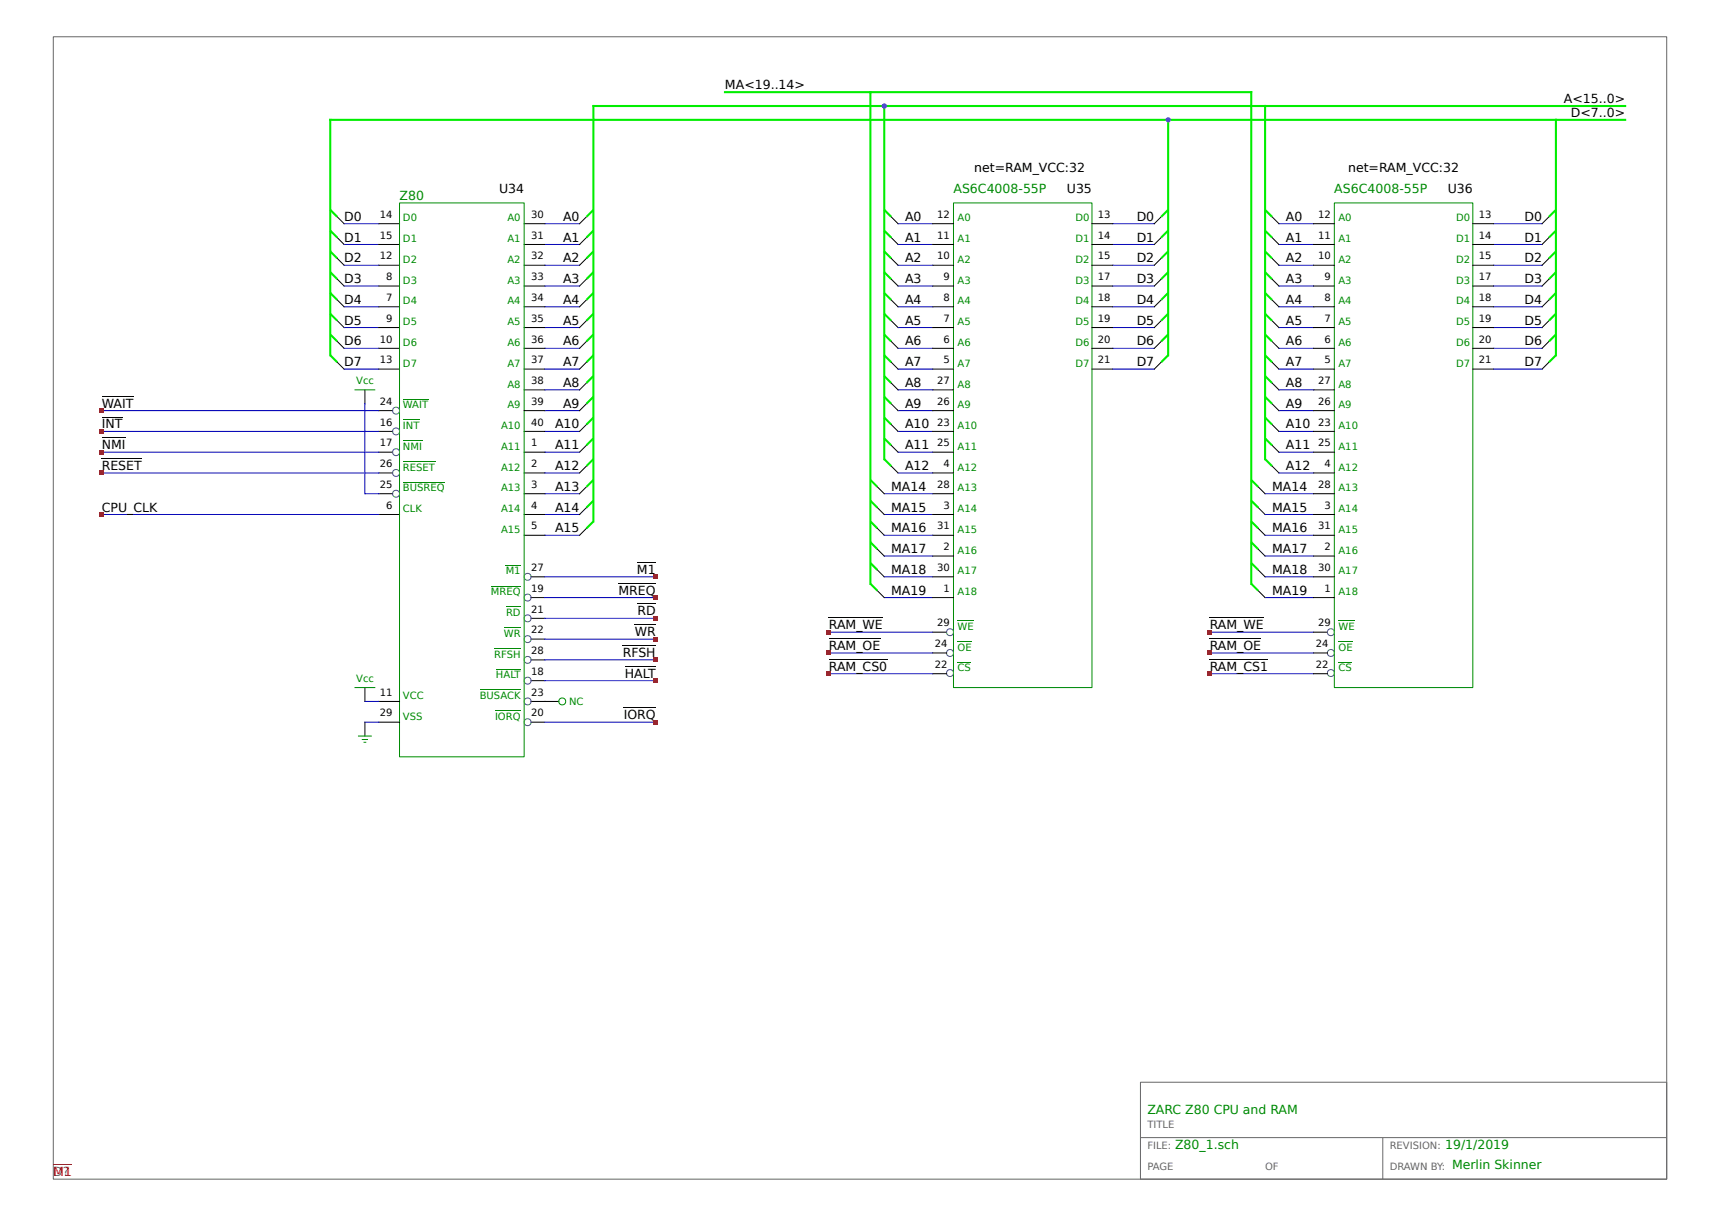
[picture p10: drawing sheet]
<svg xmlns="http://www.w3.org/2000/svg" width="297mm" height="210mm" viewBox="0 0 297 210" stroke-linecap="round" stroke-linejoin="round" font-family="sans-serif">
<path d="M9.2 6.3h278.6v197.3h-278.6zM196.9 186.9h90.9v16.7h-90.9zM196.9 196.5h90.9M238.8 196.5v7.1" fill="none" stroke="#666" stroke-width=".17"/>
<g fill="none" stroke="#0e0" stroke-width=".36">
<path d="M125.2 15.9h90.9v84.9l1.2 1.2M150.3 15.9v84.9l1.2 1.2M152.7 18.3v61l1.2 1.2M218.4 18.3v61l1.2 1.2M280.6 18.3h-178.1v71.7l-1.2 1.2M57 36.2l1.2 1.2M57 39.8l1.2 1.2M102.5 39.8l-1.2 1.2M102.5 36.2l-1.2 1.2M152.7 36.2l1.2 1.2M152.7 39.8l1.2 1.2M201.7 20.7v40.7l-1.2 1.1"/>
<path d="M201.7 36.2l-1.2 1.2M201.7 39.8l-1.2 1.2M218.4 36.2l1.2 1.2M218.4 39.8l1.2 1.2M268.7 20.7v40.7l-1.2 1.1M268.7 36.2l-1.2 1.2M268.7 39.8l-1.2 1.2M280.6 20.7h-223.6v40.7l1.2 1.1M57 43.4l1.2 1.2M57 47l1.2 1.2M57 50.6l1.2 1.2M57 54.2l1.2 1.2"/>
<path d="M57 57.8l1.2 1.2M102.5 57.8l-1.2 1.2M102.5 54.2l-1.2 1.2M102.5 50.6l-1.2 1.2M102.5 47l-1.2 1.2M102.5 43.4l-1.2 1.2M152.7 43.4l1.2 1.2M152.7 47l1.2 1.2M152.7 50.6l1.2 1.2M152.7 54.2l1.2 1.2M152.7 57.8l1.2 1.2M201.7 43.4l-1.2 1.2"/>
<path d="M201.7 47l-1.2 1.2M201.7 50.6l-1.2 1.2M201.7 54.2l-1.2 1.2M201.7 57.8l-1.2 1.2M218.4 43.4l1.2 1.2M218.4 47l1.2 1.2M218.4 50.6l1.2 1.2M218.4 54.2l1.2 1.2M218.4 57.8l1.2 1.2M268.7 43.4l-1.2 1.2M268.7 47l-1.2 1.2M268.7 50.6l-1.2 1.2"/>
<path d="M268.7 54.2l-1.2 1.2M268.7 57.8l-1.2 1.2M102.5 79.3l-1.2 1.2M102.5 75.7l-1.2 1.2M102.5 72.1l-1.2 1.2M102.5 68.5l-1.2 1.2M102.5 64.9l-1.2 1.2M102.5 61.4l-1.2 1.1M152.7 61.4l1.2 1.1M152.7 64.9l1.2 1.2M152.7 68.5l1.2 1.2M152.7 72.1l1.2 1.2"/>
<path d="M152.7 75.7l1.2 1.2M218.4 61.4l1.2 1.1M218.4 64.9l1.2 1.2M218.4 68.5l1.2 1.2M218.4 72.1l1.2 1.2M218.4 75.7l1.2 1.2M102.5 86.5l-1.2 1.2M102.5 82.9l-1.2 1.2M150.3 86.5l1.2 1.2M150.3 90l1.2 1.2M150.3 93.6l1.2 1.2M150.3 97.2l1.2 1.2"/>
<path d="M150.3 82.9l1.2 1.2M216.1 82.9l1.2 1.2M216.1 86.5l1.2 1.2M216.1 90l1.2 1.2M216.1 93.6l1.2 1.2M216.1 97.2l1.2 1.2"/>
</g>
<g fill="none" stroke="#00f" stroke-width=".17">
<path d="M59.4 38.6h6M94.1 38.6h6M155.1 38.6h6M192.1 38.6h7.2M220.8 38.6h6M257.9 38.6h8.4M59.4 42.2h6M59.4 45.8h6M59.4 49.4h6M59.4 53h6M59.4 56.6h6M94.1 42.2h6"/>
<path d="M94.1 45.8h6M94.1 49.4h6M94.1 53h6M94.1 56.6h6M155.1 42.2h6M155.1 45.8h6M155.1 49.4h6M155.1 53h6M155.1 56.6h6M192.1 42.2h7.2M192.1 45.8h7.2M192.1 49.4h7.2"/>
<path d="M192.1 53h7.2M192.1 56.6h7.2M220.8 42.2h6M220.8 45.8h6M220.8 49.4h6M220.8 53h6M220.8 56.6h6M257.9 42.2h8.4M257.9 45.8h8.4M257.9 49.4h8.4M257.9 53h8.4M257.9 56.6h8.4"/>
<path d="M17.6 78.1h47.8M17.6 74.5h47.8M17.6 70.9h47.8M59.4 60.2h6M59.4 63.7h6M63 69.7v15.6h2.4M94.1 60.2h6M94.1 63.7h6M94.1 78.1h6M94.1 74.5h6M94.1 70.9h6M94.1 67.3h6"/>
<path d="M155.1 60.2h6M155.1 63.7h6M155.1 78.1h6M155.1 74.5h6M155.1 70.9h6M155.1 67.3h6M192.1 60.2h7.2M192.1 63.7h7.2M220.8 60.2h6M220.8 63.7h6M220.8 78.1h6M220.8 74.5h6"/>
<path d="M220.8 70.9h6M220.8 67.3h6M257.9 60.2h8.4M257.9 63.7h8.4M17.6 88.9h47.8M17.6 81.7h47.8M94.1 92.4h6M94.1 88.9h6M94.1 85.3h6M94.1 81.7h6M94.1 99.6h19.1M152.7 92.4h8.4"/>
<path d="M152.7 88.9h8.4M152.7 85.3h8.4M152.7 96h8.4M152.7 99.6h8.4M155.1 81.7h6M218.4 92.4h8.4M218.4 88.9h8.4M218.4 85.3h8.4M218.4 96h8.4M218.4 99.6h8.4M220.8 81.7h6M94.1 103.2h19.1"/>
<path d="M94.1 106.8h19.1M94.1 110.4h19.1M94.1 114h19.1M94.1 117.5h19.1M143.1 116.4h18M143.1 109.2h18M143.1 112.8h18M152.7 103.2h8.4M208.9 116.4h17.9M208.9 109.2h17.9M208.9 112.8h17.9M218.4 103.2h8.4"/>
<path d="M63 121.1h2.4M63 124.7h2.4M94.1 124.7h19.1"/>
</g>
<g fill="none" stroke="#000" stroke-width=".17">
<path d="M58.2 37.4l1.2 1.2M65.4 38.6h3.6M90.5 38.6h3.6M101.3 37.4l-1.2 1.2M153.9 37.4l1.2 1.2M161.1 38.6h3.5M188.6 38.6h3.5M200.5 37.4l-1.2 1.2M219.6 37.4l1.2 1.2M226.8 38.6h3.6M254.3 38.6h3.6M267.5 37.4l-1.2 1.2"/>
<path d="M58.2 41l1.2 1.2M58.2 44.6l1.2 1.2M58.2 48.2l1.2 1.2M58.2 51.8l1.2 1.2M58.2 55.4l1.2 1.2M58.2 59l1.2 1.2M65.4 42.2h3.6M65.4 45.8h3.6M65.4 49.4h3.6M65.4 53h3.6M65.4 56.6h3.6M90.5 42.2h3.6"/>
<path d="M90.5 45.8h3.6M90.5 49.4h3.6M90.5 53h3.6M90.5 56.6h3.6M101.3 59l-1.2 1.2M101.3 55.4l-1.2 1.2M101.3 51.8l-1.2 1.2M101.3 48.2l-1.2 1.2M101.3 44.6l-1.2 1.2M101.3 41l-1.2 1.2M153.9 41l1.2 1.2M153.9 44.6l1.2 1.2"/>
<path d="M153.9 48.2l1.2 1.2M153.9 51.8l1.2 1.2M153.9 55.4l1.2 1.2M153.9 59l1.2 1.2M161.1 42.2h3.5M161.1 45.8h3.5M161.1 49.4h3.5M161.1 53h3.5M161.1 56.6h3.5M188.6 42.2h3.5M188.6 45.8h3.5M188.6 49.4h3.5"/>
<path d="M188.6 53h3.5M188.6 56.6h3.5M200.5 41l-1.2 1.2M200.5 44.6l-1.2 1.2M200.5 48.2l-1.2 1.2M200.5 51.8l-1.2 1.2M200.5 55.4l-1.2 1.2M200.5 59l-1.2 1.2M219.6 41l1.2 1.2M219.6 44.6l1.2 1.2M219.6 48.2l1.2 1.2M219.6 51.8l1.2 1.2"/>
<path d="M219.6 55.4l1.2 1.2M219.6 59l1.2 1.2M226.8 42.2h3.6M226.8 45.8h3.6M226.8 49.4h3.6M226.8 53h3.6M226.8 56.6h3.6M254.3 42.2h3.6M254.3 45.8h3.6M254.3 49.4h3.6M254.3 53h3.6M254.3 56.6h3.6"/>
<path d="M267.5 41l-1.2 1.2M267.5 44.6l-1.2 1.2M267.5 48.2l-1.2 1.2M267.5 51.8l-1.2 1.2M267.5 55.4l-1.2 1.2M267.5 59l-1.2 1.2M17.6 72h3.5M17.6 68.4h5.4M17.6 75.6h4.1M17.6 79.2h6.9M58.2 62.5l1.2 1.2M63 67.3v2.4"/>
<path d="M65.4 60.2h3.6M65.4 63.7h3.6M65.4 78.1h2.4M65.4 74.5h2.4M65.4 70.9h2.4M90.5 60.2h3.6M90.5 63.7h3.6M90.5 78.1h3.6M90.5 67.3h3.6M90.5 74.5h3.6M90.5 70.9h3.6M101.3 76.9l-1.2 1.2"/>
<path d="M101.3 73.3l-1.2 1.2M101.3 69.7l-1.2 1.2M101.3 66.1l-1.2 1.2M101.3 62.5l-1.2 1.2M153.9 62.5l1.2 1.2M153.9 66.1l1.2 1.2M153.9 69.7l1.2 1.2M153.9 73.3l1.2 1.2M153.9 76.9l1.2 1.2M161.1 60.2h3.5M161.1 63.7h3.5M161.1 78.1h3.5"/>
<path d="M161.1 67.3h3.5M161.1 74.5h3.5M161.1 70.9h3.5M188.6 60.2h3.5M188.6 63.7h3.5M200.5 62.5l-1.2 1.2M219.6 62.5l1.2 1.2M219.6 66.1l1.2 1.2M219.6 69.7l1.2 1.2M219.6 73.3l1.2 1.2M219.6 76.9l1.2 1.2M226.8 60.2h3.6"/>
<path d="M226.8 63.7h3.6M226.8 78.1h3.6M226.8 67.3h3.6M226.8 74.5h3.6M226.8 70.9h3.6M254.3 60.2h3.6M254.3 63.7h3.6M267.5 62.5l-1.2 1.2M65.4 88.9h3.6M65.4 81.7h2.4M65.4 85.3h2.4M90.5 88.9h3.6"/>
<path d="M90.5 81.7h3.6M90.5 85.3h3.6M90.5 92.4h3.6M91.7 99.6h2.4M101.3 91.2l-1.2 1.2M101.3 87.7l-1.2 1.2M101.3 84.1l-1.2 1.2M101.3 80.5l-1.2 1.2M110 97.1h3.2M151.5 87.7l1.2 1.2M151.5 91.2l1.2 1.2M151.5 94.8l1.2 1.2"/>
<path d="M151.5 98.4l1.2 1.2M151.5 84.1l1.2 1.2M153.9 80.5l1.2 1.2M161.1 88.9h3.5M161.1 81.7h3.5M161.1 85.3h3.5M161.1 92.4h3.5M161.1 99.6h3.5M161.1 96h3.5M217.3 84.1l1.1 1.2M217.3 87.7l1.1 1.2M217.3 91.2l1.1 1.2"/>
<path d="M217.3 94.8l1.1 1.2M217.3 98.4l1.1 1.2M219.6 80.5l1.2 1.2M226.8 88.9h3.6M226.8 81.7h3.6M226.8 85.3h3.6M226.8 92.4h3.6M226.8 99.6h3.6M226.8 96h3.6M63 118.7v2.4M91.7 114h2.4M91.7 103.2h2.4"/>
<path d="M91.7 106.8h2.4M91.7 110.4h2.4M91.7 117.5h2.4M106.8 100.7h6.4M107.5 111.5h5.7M107.9 115.1h5.3M109.6 107.9h3.6M110.1 104.3h3.1M143.1 113.9h10.1M143.1 106.7h9.4M143.1 110.3h8.9M151.5 102l1.2 1.2"/>
<path d="M161.1 103.2h3.5M161.1 109.2h2.3M161.1 112.8h2.3M161.1 116.4h2.3M208.9 113.9h10.1M208.9 106.7h9.3M208.9 110.3h8.9M217.3 102l1.1 1.2M226.8 103.2h3.6M226.8 109.2h2.4M226.8 112.8h2.4M226.8 116.4h2.4"/>
<path d="M63 124.7v2.4M65.4 121.1h3.6M65.4 124.7h3.6M91.7 121.1h4.8M91.7 124.7h2.4M107.7 122.2h5.5"/>
</g>
<g fill="none" stroke="#008b00" stroke-width=".17">
<path d="M69 35h21.5v95.7h-21.5zM164.6 35h24v83.7h-24zM230.4 35h23.9v83.7h-23.9zM61.2 67.3h3.6M69.6 76.1h3.3M69.6 72.5h2.9M69.6 68.9h4.4M69.6 79.7h5.5M69.6 83.3h7.2M87.3 97.6h2.6M61.2 118.7h3.6M82.8 119.1h7.1"/>
<path d="M84.8 101.2h5.1M85.3 112h4.6M85.6 115.6h4.3M87 108.4h2.9M87.4 104.8h2.5M165.4 107.2h2.8M165.4 110.8h2.4M165.4 114.4h2.3M231.1 107.2h2.8M231.1 110.8h2.5M231.1 114.4h2.3M61.8 127.1h2.4"/>
<path d="M62.5 127.7h1M62.8 128.2h.4M85.5 122.7h4.4"/>
<circle cx="97.1" cy="121.1" r=".6"/>
</g>
<g fill="none" stroke="#008b8b" stroke-width=".17">
<circle cx="68.4" cy="74.5" r=".6"/>
<circle cx="68.4" cy="78.1" r=".6"/>
<circle cx="68.4" cy="70.9" r=".6"/>
<circle cx="68.4" cy="85.3" r=".6"/>
<circle cx="68.4" cy="81.7" r=".6"/>
<circle cx="91.1" cy="99.6" r=".6"/>
<circle cx="91.1" cy="110.4" r=".6"/>
<circle cx="91.1" cy="106.8" r=".6"/>
<circle cx="91.1" cy="103.2" r=".6"/>
<circle cx="91.1" cy="117.5" r=".6"/>
<circle cx="91.1" cy="114" r=".6"/>
<circle cx="164" cy="112.8" r=".6"/>
<circle cx="164" cy="109.2" r=".6"/>
<circle cx="164" cy="116.2" r=".6"/>
<circle cx="229.8" cy="109.2" r=".6"/>
<circle cx="229.8" cy="112.8" r=".6"/>
<circle cx="229.8" cy="116.2" r=".6"/>
<circle cx="91.1" cy="121.1" r=".6"/>
<circle cx="91.1" cy="124.7" r=".6"/>
</g>
<path d="M9.2 201.2h3.3" fill="none" stroke="#f00" stroke-width=".17"/>
<g fill="#a020f0">
<circle cx="201.7" cy="20.7" r=".42"/>
<circle cx="152.7" cy="18.3" r=".42"/>
</g>
<g fill="#f00">
<path d="M142.8 116h.7v.7h-.7z"/>
<path d="M208.5 116h.7v.7h-.7z"/>
<path d="M142.8 108.8h.7v.7h-.7z"/>
<path d="M208.5 108.8h.7v.7h-.7z"/>
<path d="M142.8 112.4h.7v.7h-.7z"/>
<path d="M208.5 112.4h.7v.7h-.7z"/>
<path d="M17.2 74.1h.7v.8h-.7z"/>
<path d="M17.2 70.6h.7v.7h-.7z"/>
<path d="M17.2 77.7h.7v.8h-.7z"/>
<path d="M17.2 81.3h.7v.7h-.7z"/>
<path d="M17.2 88.5h.7v.7h-.7z"/>
<path d="M112.9 99.3h.7v.7h-.7z"/>
<path d="M112.9 102.8h.7v.8h-.7z"/>
<path d="M112.9 106.4h.7v.7h-.7z"/>
<path d="M112.9 110h.7v.7h-.7z"/>
<path d="M112.9 113.6h.7v.7h-.7z"/>
<path d="M112.9 117.2h.7v.7h-.7z"/>
<path d="M112.9 124.4h.7v.7h-.7z"/>
</g>
<g font-size="2.2">
<text x="125.2" y="15.4">MA&lt;19..14&gt;</text>
<text x="270" y="17.8">A&lt;15..0&gt;</text>
<text x="271.2" y="20.2">D&lt;7..0&gt;</text>
<text x="168.2" y="29.8">net=RAM_VCC:32</text>
<text x="232.8" y="29.8">net=RAM_VCC:32</text>
<text x="86.2" y="33.3">U34</text>
<text x="184.2" y="33.3">U35</text>
<text x="250" y="33.3">U36</text>
<text x="59.4" y="38.1">D0</text>
<text x="59.4" y="41.7">D1</text>
<text x="97.2" y="41.7">A1</text>
<text x="97.2" y="38.1">A0</text>
<text x="156.3" y="38.1">A0</text>
<text x="156.3" y="41.7">A1</text>
<text x="196.3" y="38.1">D0</text>
<text x="196.3" y="41.7">D1</text>
<text x="222" y="38.1">A0</text>
<text x="222" y="41.7">A1</text>
<text x="263.2" y="38.1">D0</text>
<text x="263.2" y="41.7">D1</text>
<text x="59.4" y="45.3">D2</text>
<text x="97.2" y="45.3">A2</text>
<text x="156.3" y="45.3">A2</text>
<text x="196.3" y="45.3">D2</text>
<text x="222" y="45.3">A2</text>
<text x="263.2" y="45.3">D2</text>
<text x="59.4" y="48.9">D3</text>
<text x="59.4" y="52.5">D4</text>
<text x="97.2" y="52.5">A4</text>
<text x="97.2" y="48.9">A3</text>
<text x="156.3" y="48.9">A3</text>
<text x="156.3" y="52.5">A4</text>
<text x="196.3" y="48.9">D3</text>
<text x="196.3" y="52.5">D4</text>
<text x="222" y="48.9">A3</text>
<text x="222" y="52.5">A4</text>
<text x="263.2" y="48.9">D3</text>
<text x="263.2" y="52.5">D4</text>
<text x="59.4" y="56.1">D5</text>
<text x="59.4" y="59.6">D6</text>
<text x="97.2" y="59.6">A6</text>
<text x="97.2" y="56.1">A5</text>
<text x="156.3" y="56.1">A5</text>
<text x="156.3" y="59.6">A6</text>
<text x="196.3" y="56.1">D5</text>
<text x="196.3" y="59.6">D6</text>
<text x="222" y="56.1">A5</text>
<text x="222" y="59.6">A6</text>
<text x="263.2" y="56.1">D5</text>
<text x="263.2" y="59.6">D6</text>
<text x="59.4" y="63.2">D7</text>
<text x="97.2" y="63.2">A7</text>
<text x="156.3" y="63.2">A7</text>
<text x="196.3" y="63.2">D7</text>
<text x="222" y="63.2">A7</text>
<text x="263.2" y="63.2">D7</text>
<text x="17.6" y="70.4">WAIT</text>
<text x="97.2" y="70.4">A9</text>
<text x="97.2" y="66.8">A8</text>
<text x="156.3" y="66.8">A8</text>
<text x="156.3" y="70.4">A9</text>
<text x="222" y="66.8">A8</text>
<text x="222" y="70.4">A9</text>
<text x="17.6" y="74">INT</text>
<text x="17.6" y="77.6">NMI</text>
<text x="95.8" y="77.6">A11</text>
<text x="95.8" y="74">A10</text>
<text x="156.3" y="74">A10</text>
<text x="156.3" y="77.6">A11</text>
<text x="222" y="74">A10</text>
<text x="222" y="77.6">A11</text>
<text x="17.6" y="81.2">RESET</text>
<text x="95.8" y="81.2">A12</text>
<text x="156.3" y="81.2">A12</text>
<text x="222" y="81.2">A12</text>
<text x="17.6" y="88.3">CPU_CLK</text>
<text x="95.8" y="88.3">A14</text>
<text x="95.8" y="84.8">A13</text>
<text x="153.9" y="84.8">MA14</text>
<text x="153.9" y="88.3">MA15</text>
<text x="219.6" y="84.8">MA14</text>
<text x="219.6" y="88.3">MA15</text>
<text x="95.8" y="91.9">A15</text>
<text x="153.9" y="91.9">MA16</text>
<text x="153.9" y="95.5">MA17</text>
<text x="219.6" y="91.9">MA16</text>
<text x="219.6" y="95.5">MA17</text>
<text x="110" y="99.1">M1</text>
<text x="153.9" y="99.1">MA18</text>
<text x="219.6" y="99.1">MA18</text>
<text x="106.8" y="102.7">MREQ</text>
<text x="110.1" y="106.3">RD</text>
<text x="153.9" y="102.7">MA19</text>
<text x="219.6" y="102.7">MA19</text>
<text x="107.5" y="113.5">RFSH</text>
<text x="109.6" y="109.9">WR</text>
<text x="143.1" y="108.7">RAM_WE</text>
<text x="143.1" y="112.3">RAM_OE</text>
<text x="208.9" y="108.7">RAM_WE</text>
<text x="208.9" y="112.3">RAM_OE</text>
<text x="107.9" y="117">HALT</text>
<text x="143.1" y="115.8">RAM_CS0</text>
<text x="208.9" y="115.8">RAM_CS1</text>
<text x="107.7" y="124.2">IORQ</text>
</g>
<g font-size="2.2" fill="#008b00">
<text x="69" y="34.5">Z80</text>
<text x="164.6" y="33.3">AS6C4008-55P</text>
<text x="230.4" y="33.3">AS6C4008-55P</text>
<text x="198.1" y="192.4">ZARC Z80 CPU and RAM</text>
<text x="202.9" y="198.3">Z80_1.sch</text>
<text x="249.5" y="198.3">19/1/2019</text>
<text x="250.7" y="201.9">Merlin Skinner</text>
</g>
<text font-size="2.2" fill="#666" x="9.2" y="203.1">D?</text>
<text font-size="2.2" fill="#f00" x="9.2" y="203.1">M1</text>
<g font-size="1.7">
<text x="65.6" y="37.6">14</text>
<text x="65.6" y="41.2">15</text>
<text x="91.7" y="37.6">30</text>
<text x="91.7" y="41.2">31</text>
<text x="161.8" y="41.2">11</text>
<text x="161.8" y="37.6">12</text>
<text x="189.6" y="37.6">13</text>
<text x="189.6" y="41.2">14</text>
<text x="227.6" y="41.2">11</text>
<text x="227.6" y="37.6">12</text>
<text x="255.3" y="37.6">13</text>
<text x="255.3" y="41.2">14</text>
<text x="65.6" y="44.8">12</text>
<text x="91.7" y="44.8">32</text>
<text x="161.8" y="44.8">10</text>
<text x="189.6" y="44.8">15</text>
<text x="227.6" y="44.8">10</text>
<text x="255.3" y="44.8">15</text>
<text x="66.7" y="48.4">8</text>
<text x="66.7" y="52">7</text>
<text x="91.7" y="48.4">33</text>
<text x="91.7" y="52">34</text>
<text x="162.9" y="52">8</text>
<text x="162.9" y="48.4">9</text>
<text x="189.6" y="52">18</text>
<text x="189.6" y="48.4">17</text>
<text x="228.7" y="52">8</text>
<text x="228.7" y="48.4">9</text>
<text x="255.3" y="52">18</text>
<text x="255.3" y="48.4">17</text>
<text x="65.6" y="59.2">10</text>
<text x="66.7" y="55.6">9</text>
<text x="91.7" y="55.6">35</text>
<text x="91.7" y="59.2">36</text>
<text x="162.9" y="59.2">6</text>
<text x="162.9" y="55.6">7</text>
<text x="189.6" y="59.2">20</text>
<text x="189.6" y="55.6">19</text>
<text x="228.7" y="59.2">6</text>
<text x="228.7" y="55.6">7</text>
<text x="255.3" y="59.2">20</text>
<text x="255.3" y="55.6">19</text>
<text x="65.6" y="62.7">13</text>
<text x="91.7" y="62.7">37</text>
<text x="162.9" y="62.7">5</text>
<text x="189.6" y="62.7">21</text>
<text x="228.7" y="62.7">5</text>
<text x="255.3" y="62.7">21</text>
<text x="65.6" y="69.9">24</text>
<text x="91.7" y="66.3">38</text>
<text x="91.7" y="69.9">39</text>
<text x="161.8" y="66.3">27</text>
<text x="161.8" y="69.9">26</text>
<text x="227.6" y="66.3">27</text>
<text x="227.6" y="69.9">26</text>
<text x="65.6" y="77.1">17</text>
<text x="65.6" y="73.5">16</text>
<text x="91.7" y="73.5">40</text>
<text x="91.7" y="77.1">1</text>
<text x="161.8" y="77.1">25</text>
<text x="161.8" y="73.5">23</text>
<text x="227.6" y="77.1">25</text>
<text x="227.6" y="73.5">23</text>
<text x="65.6" y="80.7">26</text>
<text x="91.7" y="80.7">2</text>
<text x="162.9" y="80.7">4</text>
<text x="228.7" y="80.7">4</text>
<text x="65.6" y="84.3">25</text>
<text x="66.7" y="87.8">6</text>
<text x="91.7" y="84.3">3</text>
<text x="91.7" y="87.8">4</text>
<text x="161.8" y="84.3">28</text>
<text x="162.9" y="87.8">3</text>
<text x="227.6" y="84.3">28</text>
<text x="228.7" y="87.8">3</text>
<text x="91.7" y="91.4">5</text>
<text x="161.8" y="91.4">31</text>
<text x="162.9" y="95">2</text>
<text x="227.6" y="91.4">31</text>
<text x="228.7" y="95">2</text>
<text x="91.7" y="98.6">27</text>
<text x="161.8" y="98.6">30</text>
<text x="227.6" y="98.6">30</text>
<text x="91.7" y="102.2">19</text>
<text x="91.7" y="105.8">21</text>
<text x="162.9" y="102.2">1</text>
<text x="228.7" y="102.2">1</text>
<text x="91.7" y="113">28</text>
<text x="91.7" y="109.4">22</text>
<text x="161.4" y="111.8">24</text>
<text x="161.8" y="108.2">29</text>
<text x="227.2" y="111.8">24</text>
<text x="227.6" y="108.2">29</text>
<text x="91.7" y="116.5">18</text>
<text x="161.4" y="115.3">22</text>
<text x="227.2" y="115.3">22</text>
<text x="65.6" y="120.1">11</text>
<text x="65.6" y="123.7">29</text>
<text x="91.7" y="120.1">23</text>
<text x="91.7" y="123.7">20</text>
</g>
<g font-size="1.7" fill="#008b00">
<text x="69.6" y="38.2">D0</text>
<text x="69.6" y="41.8">D1</text>
<text x="87.6" y="38.2">A0</text>
<text x="87.6" y="41.8">A1</text>
<text x="165.4" y="41.8">A1</text>
<text x="165.4" y="38.2">A0</text>
<text x="185.7" y="38.2">D0</text>
<text x="185.7" y="41.8">D1</text>
<text x="231.1" y="41.8">A1</text>
<text x="231.1" y="38.2">A0</text>
<text x="251.4" y="38.2">D0</text>
<text x="251.4" y="41.8">D1</text>
<text x="69.6" y="45.4">D2</text>
<text x="87.6" y="45.4">A2</text>
<text x="165.4" y="45.4">A2</text>
<text x="185.7" y="45.4">D2</text>
<text x="231.1" y="45.4">A2</text>
<text x="251.4" y="45.4">D2</text>
<text x="69.6" y="49">D3</text>
<text x="69.6" y="52.6">D4</text>
<text x="87.6" y="49">A3</text>
<text x="87.6" y="52.6">A4</text>
<text x="165.4" y="52.6">A4</text>
<text x="165.4" y="49">A3</text>
<text x="185.7" y="52.6">D4</text>
<text x="185.7" y="49">D3</text>
<text x="231.1" y="52.6">A4</text>
<text x="231.1" y="49">A3</text>
<text x="251.4" y="52.6">D4</text>
<text x="251.4" y="49">D3</text>
<text x="69.6" y="56.2">D5</text>
<text x="69.6" y="59.7">D6</text>
<text x="87.6" y="56.2">A5</text>
<text x="87.6" y="59.7">A6</text>
<text x="165.4" y="59.7">A6</text>
<text x="165.4" y="56.2">A5</text>
<text x="185.7" y="59.7">D6</text>
<text x="185.7" y="56.2">D5</text>
<text x="231.1" y="59.7">A6</text>
<text x="231.1" y="56.2">A5</text>
<text x="251.4" y="59.7">D6</text>
<text x="251.4" y="56.2">D5</text>
<text x="69.6" y="63.3">D7</text>
<text x="87.6" y="63.3">A7</text>
<text x="165.4" y="63.3">A7</text>
<text x="185.7" y="63.3">D7</text>
<text x="231.1" y="63.3">A7</text>
<text x="251.4" y="63.3">D7</text>
<text x="61.5" y="66.3">Vcc</text>
<text x="69.6" y="70.5">WAIT</text>
<text x="87.6" y="66.9">A8</text>
<text x="87.6" y="70.5">A9</text>
<text x="165.4" y="66.9">A8</text>
<text x="165.4" y="70.5">A9</text>
<text x="231.1" y="66.9">A8</text>
<text x="231.1" y="70.5">A9</text>
<text x="69.6" y="77.7">NMI</text>
<text x="69.6" y="74.1">INT</text>
<text x="86.5" y="74.1">A10</text>
<text x="86.5" y="77.7">A11</text>
<text x="165.4" y="77.7">A11</text>
<text x="165.4" y="74.1">A10</text>
<text x="231.1" y="77.7">A11</text>
<text x="231.1" y="74.1">A10</text>
<text x="69.6" y="81.3">RESET</text>
<text x="86.5" y="81.3">A12</text>
<text x="165.4" y="81.3">A12</text>
<text x="231.1" y="81.3">A12</text>
<text x="69.6" y="88.4">CLK</text>
<text x="69.6" y="84.9">BUSREQ</text>
<text x="86.5" y="84.9">A13</text>
<text x="86.5" y="88.4">A14</text>
<text x="165.4" y="88.4">A14</text>
<text x="165.4" y="84.9">A13</text>
<text x="231.1" y="88.4">A14</text>
<text x="231.1" y="84.9">A13</text>
<text x="86.5" y="92">A15</text>
<text x="165.4" y="92">A15</text>
<text x="165.4" y="95.6">A16</text>
<text x="231.1" y="92">A15</text>
<text x="231.1" y="95.6">A16</text>
<text x="87.3" y="99.2">M1</text>
<text x="165.4" y="99.2">A17</text>
<text x="231.1" y="99.2">A17</text>
<text x="84.8" y="102.8">MREQ</text>
<text x="87.4" y="106.4">RD</text>
<text x="165.4" y="102.8">A18</text>
<text x="231.1" y="102.8">A18</text>
<text x="85.3" y="113.6">RFSH</text>
<text x="87" y="110">WR</text>
<text x="165.4" y="108.8">WE</text>
<text x="165.4" y="112.4">OE</text>
<text x="231.1" y="108.8">WE</text>
<text x="231.1" y="112.4">OE</text>
<text x="61.5" y="117.7">Vcc</text>
<text x="85.6" y="117.1">HALT</text>
<text x="165.4" y="115.9">CS</text>
<text x="231.1" y="115.9">CS</text>
<text x="69.6" y="120.7">VCC</text>
<text x="69.6" y="124.3">VSS</text>
<text x="82.8" y="120.7">BUSACK</text>
<text x="85.5" y="124.3">IORQ</text>
<text x="98.3" y="121.7">NC</text>
</g>
<g font-size="1.7" fill="#666">
<text x="198.1" y="194.9">TITLE</text>
<text x="198.1" y="198.4">FILE:</text>
<text x="198.1" y="202">PAGE</text>
<text x="218.4" y="202">OF</text>
<text x="240" y="198.4">REVISION:</text>
<text x="240" y="202">DRAWN BY:</text>
</g>
</svg>
